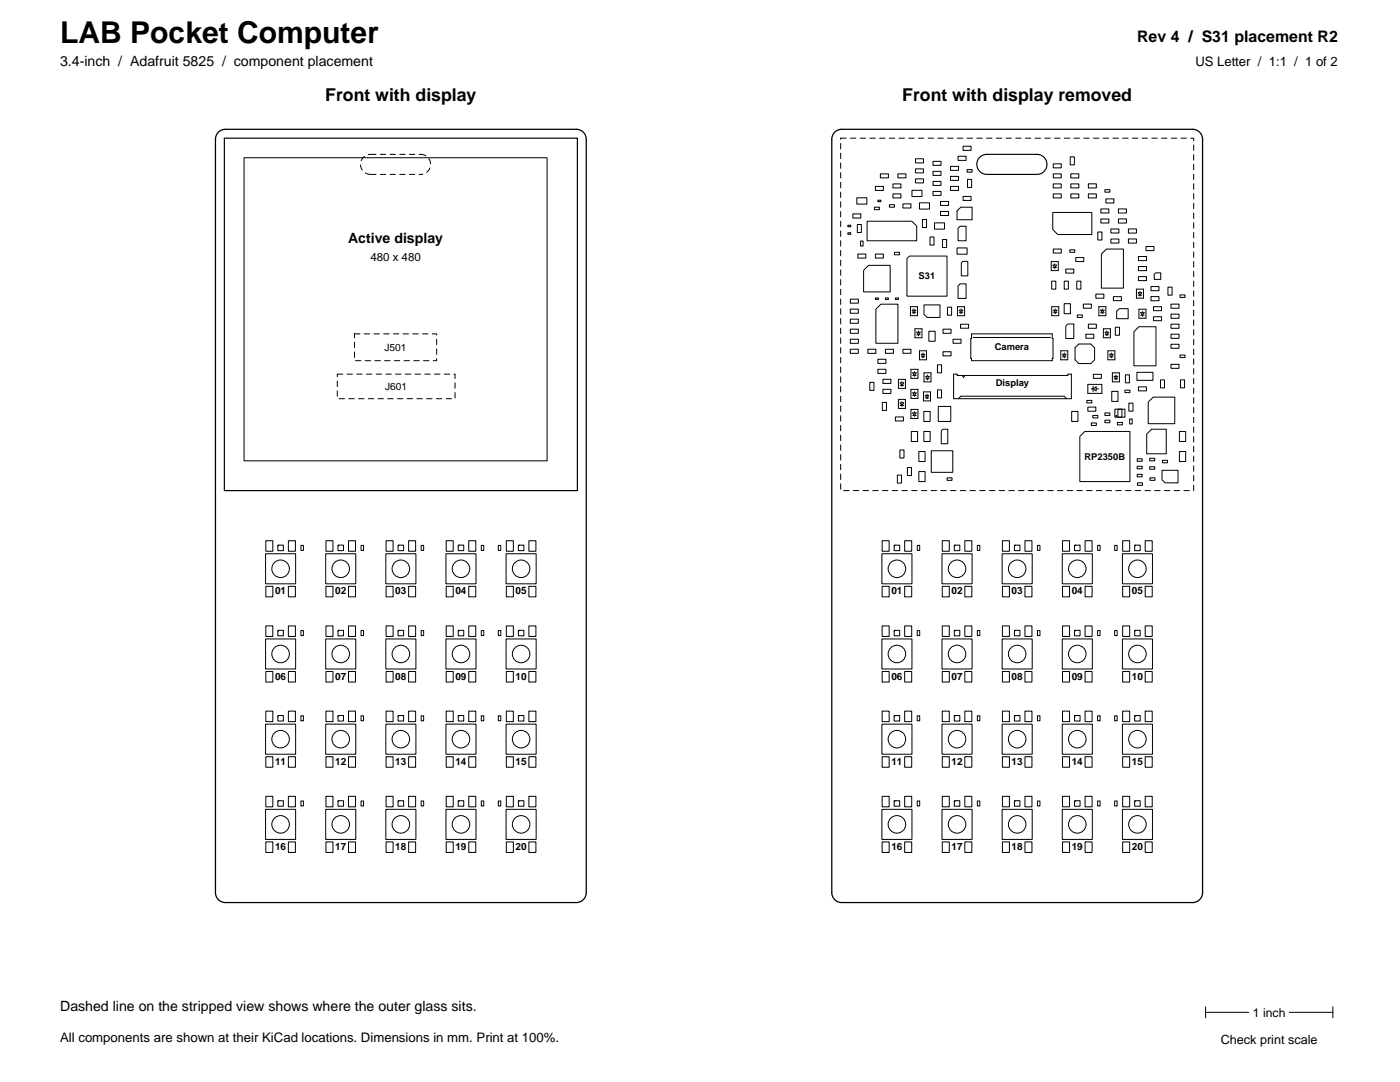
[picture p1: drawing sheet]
<svg xmlns="http://www.w3.org/2000/svg" width="279mm" height="216mm" viewBox="0 0 279 216" stroke-linecap="round" stroke-linejoin="round" font-family="sans-serif">
<g fill="none" stroke="#000" stroke-width=".2">
<path d="M48 39.5h2v1.2h-2zM51.7 37.2h1.6v.8h-1.6zM52.2 39.9h.6v.3h-.6zM52.7 34.7h1.6v.8h-1.6zM55.2 36.7h1.6v.8h-1.6zM55.2 38.7h1.6v.8h-1.6zM56.2 34.7h1.6v.8h-1.6zM59 38h2v1.2h-2zM59.7 35.7h1.6v.8h-1.6zM59.7 31.7h1.6v.8h-1.6zM59.7 33.7h1.6v.8h-1.6zM63.2 34.2h1.6v.8h-1.6z"/>
<path d="M63.2 36.2h1.6v.8h-1.6zM63.2 32.2h1.6v.8h-1.6zM63.2 38.2h1.6v.8h-1.6zM66.7 33.2h1.6v.8h-1.6zM66.7 37.2h1.6v.8h-1.6zM66.7 35.2h1.6v.8h-1.6zM68.2 31.2h1.6v.8h-1.6zM69.2 39.2h1.6v.8h-1.6zM69.2 29.2h1.6v.8h-1.6zM70 33.8h1v.5h-1zM70.1 35.8h.8v1.6h-.8zM87.2 38.7h1.6v.8h-1.6z"/>
<path d="M87.2 32.7h1.6v.8h-1.6zM87.2 34.7h1.6v.8h-1.6zM87.2 36.7h1.6v.8h-1.6zM90.6 31.3h.8v1.6h-.8zM90.7 38.7h1.6v.8h-1.6zM90.7 36.7h1.6v.8h-1.6zM90.7 34.7h1.6v.8h-1.6zM94.2 38.7h1.6v.8h-1.6zM94.2 36.7h1.6v.8h-1.6zM97.5 37.8h1v.5h-1zM97.7 39.7h1.6v.8h-1.6zM46.2 46.4h.6v.3h-.6z"/>
<path d="M46.2 44.9h.6v.3h-.6zM46.7 59.7h1.6v.8h-1.6zM47.2 42.7h1.6v.8h-1.6zM48.1 44.8h.8v1.6h-.8zM48.2 50.7h1.6v.8h-1.6zM48.8 48.1h.4v1h-.4zM50 44.1h9l.9 1v2.9h-9.9zM50.3 52.9h4.4v5.3h-5.3v-4.3zM51.5 41.3h1v.5h-1zM51.7 59.4h.6v.3h-.6zM51.7 50.7h1.6v.8h-1.6zM53.7 59.4h.6v.3h-.6z"/>
<path d="M54.5 40.8h1v.5h-1zM55.5 50.3h1v.5h-1zM55.7 59.4h.6v.3h-.6zM57.2 40.7h1.6v.8h-1.6zM58 51.6l.5-.5h7.5v8h-8zM60.5 40.5h2v1.2h-2zM61.1 43.8h.8v1.6h-.8zM62.6 47.3h.8v1.6h-.8zM63.5 44.5h2v1.2h-2zM64.7 40.2h1.6v.8h-1.6zM64.7 42.2h1.6v.8h-1.6zM65.1 47.8h.8v1.6h-.8z"/>
<path d="M68 49.5h2v1.2h-2zM68.2 45.5l.4-.4h1.2v2.9h-1.6zM68.2 57l.4-.4h1.2v2.9h-1.6zM68.8 41.3h2.2v2.5h-3v-1.7zM69.2 52.1h1v2.9h-1.3v-2.5zM86.8 52.2h1.4v1.8h-1.4zM86.9 56.1h.8v1.6h-.8zM87.1 42.4h7.8v4.4h-6.8l-1-1zM87.2 52.9h.6l-.3 .5zM87.2 53.4h.6M87.2 49.7h1.6v.8h-1.6zM87.5 52.6v.3"/>
<path d="M87.5 53.4v.2M89.4 56.1h.8v1.6h-.8zM89.7 53.7h1.6v.8h-1.6zM90.5 49.8h1v.5h-1zM91.7 51.4h1.6v.8h-1.6zM91.9 56.1h.8v1.6h-.8zM95.7 58.7h1.6v.8h-1.6zM96.1 46.3h.8v1.6h-.8zM96.7 43.7h1.6v.8h-1.6zM96.7 41.7h1.6v.8h-1.6zM97.8 49.7h3.4v7.8h-4.4v-6.8zM98.7 47.7h1.6v.8h-1.6z"/>
<path d="M98.7 45.7h1.6v.8h-1.6zM99.2 59.2h1.6v.8h-1.6zM100.2 41.7h1.6v.8h-1.6zM100.2 43.7h1.6v.8h-1.6zM102.2 45.7h1.6v.8h-1.6zM102.2 47.7h1.6v.8h-1.6zM103.8 57.7h1.4v1.8h-1.4zM104.1 58.4h.7l-.3 .5zM104.1 58.9h.7M104.2 51.2h1.6v.8h-1.6zM104.2 55.2h1.6v.8h-1.6zM104.2 53.2h1.6v.8h-1.6z"/>
<path d="M104.5 58.1v.3M104.5 58.9v.2M105.7 49.2h1.6v.8h-1.6zM106.7 59.2h1.6v.8h-1.6zM106.7 57.2h1.6v.8h-1.6zM107.6 54.4h1.1v1.3h-1.4v-1zM110.1 57.3h.8v1.6h-.8zM112.5 58.8h1v.5h-1zM46.7 65.7h1.6v.8h-1.6zM46.7 63.7h1.6v.8h-1.6zM46.7 67.7h1.6v.8h-1.6zM46.7 61.7h1.6v.8h-1.6z"/>
<path d="M46.7 69.7h1.6v.8h-1.6zM50.2 69.7h1.6v.8h-1.6zM50.6 76.3h.8v1.6h-.8zM52.2 71.7h1.6v.8h-1.6zM52.2 73.7h1.6v.8h-1.6zM52.8 60.7h3.4v7.8h-4.4v-6.8zM53.2 77.7h1.6v.8h-1.6zM53.2 75.7h1.6v.8h-1.6zM53.7 69.7h1.6v.8h-1.6zM56.3 79.7h1.4v1.8h-1.4zM56.3 75.7h1.4v1.8h-1.4zM56.7 76.4h.6l-.3 .5z"/>
<path d="M56.7 76.9h.6M57 76.1v.3M57 76.9v.2M57.2 69.7h1.6v.8h-1.6zM58.7 61.2h1.4v1.8h-1.4zM58.8 77.7h1.4v1.8h-1.4zM58.8 73.7h1.4v1.8h-1.4zM59 61.9h.8l-.4 .5zM59 62.4h.8M59.2 78.4h.6l-.3 .5zM59.2 78.9h.6M59.2 74.4h.6l-.3 .5z"/>
<path d="M59.2 74.9h.6M59.4 61.6v.3M59.4 62.4v.2M59.5 74.1v.3M59.5 74.9v.2M59.5 78.1v.3M59.5 78.9v.2M59.6 65.6h1.4v1.8h-1.4zM59.9 66.3h.8l-.4 .5zM59.9 66.8h.8M60.3 66v.3M60.3 66.8v.2"/>
<path d="M60.5 70h1.4v1.8h-1.4zM60.9 70.7h.6l-.3 .5zM60.9 71.2h.6M61.2 70.4v.3M61.2 71.2v.2M61.3 78.2h1.4v1.8h-1.4zM61.4 60.8h3.2v2.5h-2.6l-.6-.6zM61.4 74.4h1.4v1.8h-1.4zM61.6 78.9h.8l-.4 .5zM61.6 79.4h.8M61.8 75.1h.6l-.3 .5zM61.8 75.6h.6"/>
<path d="M62 78.6v.3M62 79.4v.2M62.1 74.8v.3M62.1 75.6v.2M62.4 66.1h1.2v2h-1.2zM64.1 72.8h.8v1.6h-.8zM64.1 77.8h.8v1.6h-.8zM65.2 65.7h1.6v.8h-1.6zM65.2 70.2h1.6v.8h-1.6zM66.1 61.3h.8v1.6h-.8zM67.2 67.7h1.6v.8h-1.6zM68.1 61.2h1.4v1.8h-1.4z"/>
<path d="M68.4 61.9h.7l-.3 .5zM68.4 62.4h.7M68.7 64.7h1.6v.8h-1.6zM68.8 61.6v.3M68.8 62.4v.2M86.9 61.2h1.4v1.8h-1.4zM87.2 61.9h.8l-.4 .5zM87.2 62.4h.8M87.6 61.6v.3M87.6 62.4v.2M88.7 70h1.4v1.8h-1.4zM89.1 70.7h.6l-.3 .5z"/>
<path d="M89.1 71.2h.6M89.4 60.6h1.2v2h-1.2zM89.4 70.4v.3M89.4 71.2v.2M89.7 65l.4-.4h1.2v2.9h-1.6zM92 62.8h1v.5h-1zM92.3 68.6h2.4l.7 .8v2.4l-.7 .7h-2.4l-.8-.7v-2.4zM93.2 60.7h1.6v.8h-1.6zM93.7 66.7h1.6v.8h-1.6zM93.9 79.9h1v.5h-1zM94.1 76.7h2.8v1.8h-2.8zM94.2 64.7h1.6v.8h-1.6z"/>
<path d="M94.8 77.6h.3M95.1 77v1.1M95.1 77.6l.6-.4v.8zM95.2 74.7h1.6v.8h-1.6zM95.7 77.6h.5M96.3 61.2h1.4v1.8h-1.4zM96.7 61.9h.7l-.4 .5zM96.7 62.4h.7M97 61.6v.3M97 62.4v.2M97.2 65.6h1.4v1.8h-1.4zM97.6 66.3h.6l-.3 .5z"/>
<path d="M97.6 66.8h.6M97.9 66v.3M97.9 66.8v.2M98.1 70h1.4v1.8h-1.4zM98.5 70.7h.6l-.3 .5zM98.5 71.2h.6M98.8 70.4v.3M98.8 71.2v.2M98.9 78.1h1.2v2h-1.2zM99 74.4h1.4v1.8h-1.4zM99.3 75.1h.7l-.3 .5zM99.3 75.6h.7"/>
<path d="M99.6 65.3h.8v1.6h-.8zM99.7 74.8v.3M99.7 75.6v.2M99.9 62.1l.5-.5h1.8v2h-2.3zM101.5 77.8h1v.5h-1zM101.6 74.8h.8v1.6h-.8zM103.9 74.3h3.2v1.6h-3.2zM104.2 77.2h1.6v.8h-1.6zM104.3 65.2h3.4v7.8h-4.4v-6.8zM104.3 61.7h1.4v1.8h-1.4zM104.7 62.4h.6l-.3 .5zM104.7 62.9h.6"/>
<path d="M105 62.1v.3M105 62.9v.2M107.2 61.2h1.6v.8h-1.6zM107.2 63.2h1.6v.8h-1.6zM108.6 75.8h.8v1.6h-.8zM110.7 68.7h1.6v.8h-1.6zM110.7 64.7h1.6v.8h-1.6zM110.7 72.7h1.6v.8h-1.6zM110.7 66.7h1.6v.8h-1.6zM110.7 62.7h1.6v.8h-1.6zM110.7 60.7h1.6v.8h-1.6zM112.5 70.8h1v.5h-1z"/>
<path d="M112.6 75.8h.8v1.6h-.8zM53.1 80.3h.8v1.6h-.8zM55.7 83.2h1.6v.8h-1.6zM56.1 94.8h.8v1.6h-.8zM56.6 89.8h.8v1.6h-.8zM56.7 80.4h.6l-.3 .5zM56.7 80.9h.6M57 80.1v.3M57 80.9v.2M58.1 93.3h.8v1.6h-.8zM58.8 81.7h1.4v1.8h-1.4zM58.9 86.1h1.2v2h-1.2z"/>
<path d="M59.2 82.4h.6l-.3 .5zM59.2 82.9h.6M59.5 82.1v.3M59.5 82.9v.2M60.4 94.1h1.2v2h-1.2zM60.4 90.1h1.2v2h-1.2zM61.4 82.1h1.2v2h-1.2zM61.4 86.1h1.2v2h-1.2zM62.9 89.9h4.3v4.3h-4.3zM64.3 81.1h2.5v3h-2.5zM65.2 85.6h.9v2.9h-1.2v-2.5zM66 95.3h1v.5h-1z"/>
<path d="M90.9 82.1h1.2v2h-1.2zM93.5 86.1h9v10h-10v-9zM94.1 81.2h1.6v.9h-1.6zM94.8 84.4h1v.5h-1zM95.1 82.9h1v.5h-1zM97.5 83.8h1v.5h-1zM97.5 82.4h1v.5h-1zM99.5 81.6h2v1.6h-2zM100 84.3h1v.5h-1zM100.1 81.6h.8v1.6h-.8zM102.3 80.4h.8v1.6h-.8zM102.4 83.6h.6v1h-.6z"/>
<path d="M103.9 91.5h1.1v.5h-1.1zM103.9 93h1.1v.5h-1.1zM103.9 94.6h1.1v.5h-1.1zM104 96.3h1v.5h-1zM106.1 80.2l1.1-1h4.3v5.3h-5.4zM106.4 93.1h1.1v.5h-1.1zM106.4 91.4h1.1v.5h-1.1zM106.5 95.3h1v.5h-1zM106.8 85.6h3v4.9h-4v-3.9zM108.9 93.8h3.2v2.5h-2.6l-.6-.6zM109 91.8h1v.5h-1zM112.4 90.1h1.2v2h-1.2z"/>
<path d="M112.4 86.1h1.2v2h-1.2zM53 110.5h6v6h-6zM53.1 117h1.4v2.1h-1.4zM53.1 107.9h1.4v2.1h-1.4zM55.5 108.8h1v1.1h-1zM55.7 108.8l-.2 .2M57.6 117h1.4v2.1h-1.4zM57.6 107.9h1.4v2.1h-1.4zM60.1 108.8h.5v1h-.5zM65 110.5h6v6h-6zM65.1 117h1.3v2.1h-1.3zM65.1 107.9h1.3v2.1h-1.3z"/>
<path d="M67.5 108.8h1.1v1.1h-1.1zM67.7 108.8l-.2 .2M69.5 117h1.4v2.1h-1.4zM69.5 107.9h1.4v2.1h-1.4zM72 108.8h.5v1h-.5zM77 110.5h6v6h-6zM77 117h1.5v2.1h-1.5zM77 107.9h1.5v2.1h-1.5zM79.5 108.8h1v1.1h-1zM79.7 108.8l-.2 .2M81.6 117h1.4v2.1h-1.4zM81.6 107.9h1.4v2.1h-1.4z"/>
<path d="M84.1 108.8h.5v1h-.5zM89 110.5h6v6h-6zM89.1 117h1.4v2.1h-1.4zM89.1 107.9h1.4v2.1h-1.4zM91.4 108.8h1.2v1.1h-1.2zM91.7 108.8l-.3 .2M93.5 117h1.4v2.1h-1.4zM93.5 107.9h1.4v2.1h-1.4zM96 108.8h.5v1h-.5zM99.4 108.8h.5v1h-.5zM101 110.5h6v6h-6zM101 117h1.4v2.1h-1.4z"/>
<path d="M101 107.9h1.4v2.1h-1.4zM103.5 108.8h1.1v1.1h-1.1zM103.7 108.8l-.2 .2M105.6 117h1.4v2.1h-1.4zM105.6 107.9h1.4v2.1h-1.4zM53 127.5h6v6h-6zM53.1 134h1.4v2.1h-1.4zM53.1 124.9h1.4v2.1h-1.4zM55.5 125.8h1v1.1h-1zM55.7 125.8l-.2 .2M57.6 134h1.4v2.1h-1.4zM57.6 124.9h1.4v2.1h-1.4z"/>
<path d="M60.1 125.8h.5v1h-.5zM65 127.5h6v6h-6zM65.1 134h1.3v2.1h-1.3zM65.1 124.9h1.3v2.1h-1.3zM67.5 125.8h1.1v1.1h-1.1zM67.7 125.8l-.2 .2M69.5 134h1.4v2.1h-1.4zM69.5 124.9h1.4v2.1h-1.4zM72 125.8h.5v1h-.5zM77 127.5h6v6h-6zM77 134h1.5v2.1h-1.5zM77 124.9h1.5v2.1h-1.5z"/>
<path d="M79.5 125.8h1v1.1h-1zM79.7 125.8l-.2 .2M81.6 134h1.4v2.1h-1.4zM81.6 124.9h1.4v2.1h-1.4zM84.1 125.8h.5v1h-.5zM89 127.5h6v6h-6zM89.1 134h1.4v2.1h-1.4zM89.1 124.9h1.4v2.1h-1.4zM91.4 125.8h1.2v1.1h-1.2zM91.7 125.8l-.3 .2M93.5 134h1.4v2.1h-1.4zM93.5 124.9h1.4v2.1h-1.4z"/>
<path d="M96 125.8h.5v1h-.5zM99.4 125.8h.5v1h-.5zM101 127.5h6v6h-6zM101 134h1.4v2.1h-1.4zM101 124.9h1.4v2.1h-1.4zM103.5 125.8h1.1v1.1h-1.1zM103.7 125.8l-.2 .2M105.6 134h1.4v2.1h-1.4zM105.6 124.9h1.4v2.1h-1.4zM53 144.5h6v6h-6zM53.1 158.9h1.4v2.1h-1.4zM53.1 151h1.4v2.1h-1.4z"/>
<path d="M53.1 141.9h1.4v2.1h-1.4zM55.5 159.8h1v1.1h-1zM55.5 142.8h1v1.1h-1zM55.7 159.8l-.2 .2M55.7 142.8l-.2 .2M57.6 158.9h1.4v2.1h-1.4zM57.6 151h1.4v2.1h-1.4zM57.6 141.9h1.4v2.1h-1.4zM60.1 159.8h.5v1h-.5zM60.1 142.8h.5v1h-.5zM65 144.5h6v6h-6zM65.1 151h1.3v2.1h-1.3z"/>
<path d="M65.1 141.9h1.3v2.1h-1.3zM65.1 158.9h1.3v2.1h-1.3zM67.5 142.8h1.1v1.1h-1.1zM67.5 159.8h1.1v1.1h-1.1zM67.7 142.8l-.2 .2M67.7 159.8l-.2 .2M69.5 151h1.4v2.1h-1.4zM69.5 141.9h1.4v2.1h-1.4zM69.5 158.9h1.4v2.1h-1.4zM72 159.8h.5v1h-.5zM72 142.8h.5v1h-.5zM77 144.5h6v6h-6z"/>
<path d="M77 158.9h1.5v2.1h-1.5zM77 151h1.5v2.1h-1.5zM77 141.9h1.5v2.1h-1.5zM79.5 142.8h1v1.1h-1zM79.5 159.8h1v1.1h-1zM79.7 142.8l-.2 .2M79.7 159.8l-.2 .2M81.6 158.9h1.4v2.1h-1.4zM81.6 151h1.4v2.1h-1.4zM81.6 141.9h1.4v2.1h-1.4zM84.1 159.8h.5v1h-.5zM84.1 142.8h.5v1h-.5z"/>
<path d="M89 144.5h6v6h-6zM89.1 158.9h1.4v2.1h-1.4zM89.1 151h1.4v2.1h-1.4zM89.1 141.9h1.4v2.1h-1.4zM91.4 159.8h1.2v1.1h-1.2zM91.4 142.8h1.2v1.1h-1.2zM91.7 159.8l-.3 .2M91.7 142.8l-.3 .2M93.5 158.9h1.4v2.1h-1.4zM93.5 151h1.4v2.1h-1.4zM93.5 141.9h1.4v2.1h-1.4zM96 142.8h.5v1h-.5z"/>
<path d="M96 159.8h.5v1h-.5zM99.4 142.8h.5v1h-.5zM99.4 159.8h.5v1h-.5zM101 144.5h6v6h-6zM101 151h1.4v2.1h-1.4zM101 141.9h1.4v2.1h-1.4zM101 158.9h1.4v2.1h-1.4zM103.5 142.8h1.1v1.1h-1.1zM103.5 159.8h1.1v1.1h-1.1zM103.7 142.8l-.2 .2M103.7 159.8l-.2 .2M105.6 151h1.4v2.1h-1.4z"/>
<path d="M105.6 141.9h1.4v2.1h-1.4zM105.6 158.9h1.4v2.1h-1.4zM53 161.5h6v6h-6zM53.1 168h1.4v2.1h-1.4zM57.6 168h1.4v2.1h-1.4zM65 161.5h6v6h-6zM65.1 168h1.3v2.1h-1.3zM69.5 168h1.4v2.1h-1.4zM77 161.5h6v6h-6zM77 168h1.5v2.1h-1.5zM81.6 168h1.4v2.1h-1.4zM89 161.5h6v6h-6z"/>
<path d="M89.1 168h1.4v2.1h-1.4zM93.5 168h1.4v2.1h-1.4zM101 161.5h6v6h-6zM101 168h1.4v2.1h-1.4zM105.6 168h1.4v2.1h-1.4z"/>
<circle cx="99.8" cy="83" r=".1"/>
<circle cx="56" cy="113.5" r="1.75"/>
<circle cx="68" cy="113.5" r="1.75"/>
<circle cx="80" cy="113.5" r="1.75"/>
<circle cx="92" cy="113.5" r="1.75"/>
<circle cx="104" cy="113.5" r="1.75"/>
<circle cx="56" cy="130.5" r="1.75"/>
<circle cx="68" cy="130.5" r="1.75"/>
<circle cx="80" cy="130.5" r="1.75"/>
<circle cx="92" cy="130.5" r="1.75"/>
<circle cx="104" cy="130.5" r="1.75"/>
<circle cx="56" cy="147.5" r="1.75"/>
<circle cx="68" cy="147.5" r="1.75"/>
<circle cx="80" cy="147.5" r="1.75"/>
<circle cx="92" cy="147.5" r="1.75"/>
<circle cx="104" cy="147.5" r="1.75"/>
<circle cx="56" cy="164.5" r="1.75"/>
<circle cx="68" cy="164.5" r="1.75"/>
<circle cx="80" cy="164.5" r="1.75"/>
<circle cx="92" cy="164.5" r="1.75"/>
<circle cx="104" cy="164.5" r="1.75"/>
</g>
<path d="M44.8 27.6h70.4v70.3h-70.4z" fill-rule="evenodd" fill="#fff" stroke="#000" stroke-width=".24"/>
<g fill="none" stroke="#000" stroke-width=".2">
<path d="M48.7 31.5h60.5v60.5h-60.5zM171 39.5h2v1.2h-2zM174.7 37.2h1.6v.8h-1.6zM175.2 39.9h.6v.3h-.6zM175.7 34.7h1.6v.8h-1.6zM178.2 36.7h1.6v.8h-1.6zM178.2 38.7h1.6v.8h-1.6zM179.2 34.7h1.6v.8h-1.6zM182 38h2v1.2h-2zM182.7 35.7h1.6v.8h-1.6zM182.7 31.7h1.6v.8h-1.6zM182.7 33.7h1.6v.8h-1.6z"/>
<path d="M186.2 34.2h1.6v.8h-1.6zM186.2 36.2h1.6v.8h-1.6zM186.2 32.2h1.6v.8h-1.6zM186.2 38.2h1.6v.8h-1.6zM189.7 33.2h1.6v.8h-1.6zM189.7 37.2h1.6v.8h-1.6zM189.7 35.2h1.6v.8h-1.6zM191.2 31.2h1.6v.8h-1.6zM192.2 39.2h1.6v.8h-1.6zM192.2 29.2h1.6v.8h-1.6zM193 33.8h1v.5h-1zM193.1 35.8h.8v1.6h-.8z"/>
<path d="M210.2 38.7h1.6v.8h-1.6zM210.2 32.7h1.6v.8h-1.6zM210.2 34.7h1.6v.8h-1.6zM210.2 36.7h1.6v.8h-1.6zM213.6 31.3h.8v1.6h-.8zM213.7 38.7h1.6v.8h-1.6zM213.7 36.7h1.6v.8h-1.6zM213.7 34.7h1.6v.8h-1.6zM217.2 38.7h1.6v.8h-1.6zM217.2 36.7h1.6v.8h-1.6zM220.5 37.8h1v.5h-1zM220.7 39.7h1.6v.8h-1.6z"/>
<path d="M169.2 46.4h.6v.3h-.6zM169.2 44.9h.6v.3h-.6zM169.7 59.7h1.6v.8h-1.6zM170.2 42.7h1.6v.8h-1.6zM171.1 44.8h.8v1.6h-.8zM171.2 50.7h1.6v.8h-1.6zM171.8 48.1h.4v1h-.4zM173 44.1h9l.9 1v2.9h-9.9zM173.3 52.9h4.3v5.3h-5.2v-4.3zM174.5 41.3h1v.5h-1zM174.7 59.4h.6v.3h-.6zM174.7 50.7h1.6v.8h-1.6z"/>
<path d="M176.7 59.4h.6v.3h-.6zM177.5 40.8h1v.5h-1zM178.5 50.3h1v.5h-1zM178.7 59.4h.6v.3h-.6zM180.2 40.7h1.6v.8h-1.6zM181 51.6l.5-.5h7.5v8h-8zM183.5 40.5h2v1.2h-2zM184.1 43.8h.8v1.6h-.8zM185.6 47.3h.8v1.6h-.8zM186.5 44.5h2v1.2h-2zM187.7 40.2h1.6v.8h-1.6zM187.7 42.2h1.6v.8h-1.6z"/>
<path d="M188.1 47.8h.8v1.6h-.8zM191 49.5h2v1.2h-2zM191.6 45.1h1.2v2.9h-1.6v-2.5zM191.6 56.6h1.2v2.9h-1.6v-2.5zM191.7 41.3h2.3v2.5h-3v-1.7zM192.2 52.1h.9v2.9h-1.2v-2.5zM209.8 52.2h1.4v1.8h-1.4zM209.9 56.1h.8v1.6h-.8zM210.1 42.4h7.8v4.4h-6.8l-1-1zM210.2 52.9h.6l-.3 .5zM210.2 53.4h.6M210.2 49.7h1.6v.8h-1.6z"/>
<path d="M210.5 52.6v.3M210.5 53.4v.2M212.4 56.1h.8v1.6h-.8zM212.7 53.7h1.6v.8h-1.6zM213.5 49.8h1v.5h-1zM214.7 51.4h1.6v.8h-1.6zM214.9 56.1h.8v1.6h-.8zM218.7 58.7h1.6v.8h-1.6zM219.1 46.3h.8v1.6h-.8zM219.7 43.7h1.6v.8h-1.6zM219.7 41.7h1.6v.8h-1.6zM220.8 49.7h3.4v7.8h-4.4v-6.8z"/>
<path d="M221.7 47.7h1.6v.8h-1.6zM221.7 45.7h1.6v.8h-1.6zM222.2 59.2h1.6v.8h-1.6zM223.2 41.7h1.6v.8h-1.6zM223.2 43.7h1.6v.8h-1.6zM225.2 45.7h1.6v.8h-1.6zM225.2 47.7h1.6v.8h-1.6zM226.8 57.7h1.4v1.8h-1.4zM227.2 58.4h.7l-.4 .5zM227.2 58.9h.7M227.2 51.2h1.6v.8h-1.6zM227.2 55.2h1.6v.8h-1.6z"/>
<path d="M227.2 53.2h1.6v.8h-1.6zM227.5 58.1v.3M227.5 58.9v.2M228.7 49.2h1.6v.8h-1.6zM229.7 59.2h1.6v.8h-1.6zM229.7 57.2h1.6v.8h-1.6zM230.6 54.4h1.1v1.3h-1.4v-1zM233.1 57.3h.8v1.6h-.8zM235.5 58.8h1v.5h-1zM169.7 65.7h1.6v.8h-1.6zM169.7 63.7h1.6v.8h-1.6zM169.7 67.7h1.6v.8h-1.6z"/>
<path d="M169.7 61.7h1.6v.8h-1.6zM169.7 69.7h1.6v.8h-1.6zM173.2 69.7h1.6v.8h-1.6zM173.6 76.3h.8v1.6h-.8zM175.2 71.7h1.6v.8h-1.6zM175.2 73.7h1.6v.8h-1.6zM175.8 60.7h3.4v7.8h-4.4v-6.8zM176.2 77.7h1.6v.8h-1.6zM176.2 75.7h1.6v.8h-1.6zM176.7 69.7h1.6v.8h-1.6zM179.3 79.7h1.4v1.8h-1.4zM179.3 75.7h1.4v1.8h-1.4z"/>
<path d="M179.7 76.4h.6l-.3 .5zM179.7 76.9h.6M180 76.1v.3M180 76.9v.2M180.2 69.7h1.6v.8h-1.6zM181.7 61.2h1.4v1.8h-1.4zM181.8 77.7h1.4v1.8h-1.4zM181.8 73.7h1.4v1.8h-1.4zM182 61.9h.7l-.3 .5zM182 62.4h.7M182.1 78.4h.8l-.4 .5zM182.1 78.9h.8"/>
<path d="M182.1 74.4h.8l-.4 .5zM182.1 74.9h.8M182.4 61.6v.3M182.4 62.4v.2M182.5 74.1v.3M182.5 74.9v.2M182.5 78.1v.3M182.5 78.9v.2M182.6 65.6h1.4v1.8h-1.4zM182.9 66.3h.8l-.4 .5zM182.9 66.8h.8M183.3 66v.3"/>
<path d="M183.3 66.8v.2M183.5 70h1.4v1.8h-1.4zM183.8 70.7h.8l-.4 .5zM183.8 71.2h.8M184.2 70.4v.3M184.2 71.2v.2M184.3 78.2h1.4v1.8h-1.4zM184.4 60.8h3.2v2.5h-2.6l-.6-.6zM184.4 74.4h1.4v1.8h-1.4zM184.6 78.9h.8l-.4 .5zM184.6 79.4h.8M184.8 75.1h.6l-.3 .5z"/>
<path d="M184.8 75.6h.6M185 78.6v.3M185 79.4v.2M185.1 74.8v.3M185.1 75.6v.2M185.4 66.1h1.2v2h-1.2zM187.1 72.8h.8v1.6h-.8zM187.1 77.8h.8v1.6h-.8zM188.2 65.7h1.6v.8h-1.6zM188.2 70.2h1.6v.8h-1.6zM189.1 61.3h.8v1.6h-.8zM190.2 67.7h1.6v.8h-1.6z"/>
<path d="M190.3 74.7h.7v.2h22.1v-.2h.7v4.9h-23.5zM191.1 61.2h1.4v1.8h-1.4zM191.3 79.6l.5-.5h20.6l.5 .5M191.4 61.9h.8l-.4 .5zM191.4 62.4h.8M191.7 64.7h1.6v.8h-1.6zM191.8 61.6v.3M191.8 62.4v.2M192.6 74.9l-.3 .4-.2-.4M193.9 66.6h16.1v.9h.1v4h-.1v.5h-16.1v-.5h-.2v-4h.2zM194.2 67.3h15.4M209.9 61.2h1.4v1.8h-1.4z"/>
<path d="M210.3 61.9h.7l-.4 .5zM210.3 62.4h.7M210.6 61.6v.3M210.6 62.4v.2M211.7 70h1.4v1.8h-1.4zM212 70.7h.8l-.4 .5zM212 71.2h.8M212.4 60.6h1.2v2h-1.2zM212.4 70.4v.3M212.4 71.2v.2M212.7 65l.4-.4h1.2v2.9h-1.6zM215 62.8h1v.5h-1z"/>
<path d="M215.3 68.6h2.4l.7 .8v2.4l-.7 .7h-2.4l-.8-.7v-2.4zM216.2 60.7h1.6v.8h-1.6zM216.7 66.7h1.6v.8h-1.6zM216.9 79.9h1v.5h-1zM217.1 76.7h2.8v1.8h-2.8zM217.2 64.7h1.6v.8h-1.6zM217.7 77.6h.5M218.2 77v1.1M218.2 77.6l.5-.4v.8zM218.2 74.7h1.6v.8h-1.6zM218.7 77.6h.6M219.3 61.2h1.4v1.8h-1.4z"/>
<path d="M219.6 61.9h.8l-.4 .5zM219.6 62.4h.8M220 61.6v.3M220 62.4v.2M220.2 65.6h1.4v1.8h-1.4zM220.5 66.3h.8l-.4 .5zM220.5 66.8h.8M220.9 66v.3M220.9 66.8v.2M221.1 70h1.4v1.8h-1.4zM221.5 70.7h.6l-.3 .5zM221.5 71.2h.6"/>
<path d="M221.8 70.4v.3M221.8 71.2v.2M221.9 78.1h1.2v2h-1.2zM222 74.4h1.4v1.8h-1.4zM222.4 75.1h.6l-.3 .5zM222.4 75.6h.6M222.6 65.3h.8v1.6h-.8zM222.7 74.8v.3M222.7 75.6v.2M223.3 61.6h1.9v2h-2.3v-1.5zM224.5 77.8h1v.5h-1zM224.6 74.8h.8v1.6h-.8z"/>
<path d="M226.9 74.3h3.2v1.6h-3.2zM227.2 77.2h1.6v.8h-1.6zM227.3 65.2h3.4v7.8h-4.4v-6.8zM227.3 61.7h1.4v1.8h-1.4zM227.7 62.4h.6l-.3 .5zM227.7 62.9h.6M228 62.1v.3M228 62.9v.2M230.1 79.2h4.4v5.3h-5.3v-4.3zM230.2 61.2h1.6v.8h-1.6zM230.2 63.2h1.6v.8h-1.6zM231.6 75.8h.8v1.6h-.8z"/>
<path d="M233.7 68.7h1.6v.8h-1.6zM233.7 64.7h1.6v.8h-1.6zM233.7 72.7h1.6v.8h-1.6zM233.7 66.7h1.6v.8h-1.6zM233.7 62.7h1.6v.8h-1.6zM233.7 60.7h1.6v.8h-1.6zM235.5 70.8h1v.5h-1zM235.6 75.8h.8v1.6h-.8zM176.1 80.3h.8v1.6h-.8zM178.7 83.2h1.6v.8h-1.6zM179.1 94.8h.8v1.6h-.8zM179.6 89.8h.8v1.6h-.8z"/>
<path d="M179.7 80.4h.6l-.3 .5zM179.7 80.9h.6M180 80.1v.3M180 80.9v.2M181.1 93.3h.8v1.6h-.8zM181.8 81.7h1.4v1.8h-1.4zM181.9 86.1h1.2v2h-1.2zM182.1 82.4h.8l-.4 .5zM182.1 82.9h.8M182.5 82.1v.3M182.5 82.9v.2M183.4 94.1h1.2v2h-1.2z"/>
<path d="M183.4 90.1h1.2v2h-1.2zM184.4 82.1h1.2v2h-1.2zM184.4 86.1h1.2v2h-1.2zM185.9 89.9h4.2v4.3h-4.2zM187.3 81.1h2.5v3h-2.5zM188.2 85.6h.9v2.9h-1.2v-2.5zM189 95.3h1v.5h-1zM213.9 82.1h1.2v2h-1.2zM216.5 86.1h9v10h-10v-9zM217.1 81.2h1.6v.9h-1.6zM217.8 84.4h1v.5h-1zM218.1 82.9h1v.5h-1z"/>
<path d="M220.5 83.8h1v.5h-1zM220.5 82.4h1v.5h-1zM222.5 81.6h2v1.6h-2zM223 84.3h1v.5h-1zM223.1 81.6h.8v1.6h-.8zM225.3 80.4h.8v1.6h-.8zM225.5 83.6h.5v1h-.5zM226.9 91.5h1v.5h-1zM226.9 93h1v.5h-1zM226.9 94.6h1v.5h-1zM227 96.3h1v.5h-1zM229.4 93.1h1v.5h-1z"/>
<path d="M229.4 91.4h1v.5h-1zM229.5 95.3h1v.5h-1zM229.8 85.6h3v4.9h-3.9v-3.9zM231.9 93.8h3.2v2.5h-2.6l-.6-.6zM232 91.8h1v.5h-1zM235.4 90.1h1.2v2h-1.2zM235.4 86.1h1.2v2h-1.2zM176 110.5h6v6h-6zM176.1 117h1.4v2.1h-1.4zM176.1 107.9h1.4v2.1h-1.4zM178.4 108.8h1.1v1.1h-1.1zM178.7 108.8l-.3 .2"/>
<path d="M180.6 117h1.4v2.1h-1.4zM180.6 107.9h1.4v2.1h-1.4zM183.1 108.8h.4v1h-.4zM188 110.5h6v6h-6zM188 117h1.4v2.1h-1.4zM188 107.9h1.4v2.1h-1.4zM190.5 108.8h1.1v1.1h-1.1zM190.7 108.8l-.2 .2M192.5 117h1.4v2.1h-1.4zM192.5 107.9h1.4v2.1h-1.4zM195 108.8h.6v1h-.6zM200 110.5h6v6h-6z"/>
<path d="M200.1 117h1.4v2.1h-1.4zM200.1 107.9h1.4v2.1h-1.4zM202.5 108.8h1.1v1.1h-1.1zM202.7 108.8l-.2 .2M204.6 117h1.4v2.1h-1.4zM204.6 107.9h1.4v2.1h-1.4zM207.1 108.8h.4v1h-.4zM212 110.5h6v6h-6zM212 117h1.4v2.1h-1.4zM212 107.9h1.4v2.1h-1.4zM214.5 108.8h1v1.1h-1zM214.7 108.8l-.2 .2"/>
<path d="M216.6 117h1.3v2.1h-1.3zM216.6 107.9h1.3v2.1h-1.3zM219 108.8h.6v1h-.6zM222.4 108.8h.6v1h-.6zM224 110.5h6v6h-6zM224.1 117h1.4v2.1h-1.4zM224.1 107.9h1.4v2.1h-1.4zM226.5 108.8h1v1.1h-1zM226.7 108.8l-.2 .2M228.6 117h1.4v2.1h-1.4zM228.6 107.9h1.4v2.1h-1.4zM176 127.5h6v6h-6z"/>
<path d="M176.1 134h1.4v2.1h-1.4zM176.1 124.9h1.4v2.1h-1.4zM178.4 125.8h1.1v1.1h-1.1zM178.7 125.8l-.3 .2M180.6 134h1.4v2.1h-1.4zM180.6 124.9h1.4v2.1h-1.4zM183.1 125.8h.4v1h-.4zM188 127.5h6v6h-6zM188 134h1.4v2.1h-1.4zM188 124.9h1.4v2.1h-1.4zM190.5 125.8h1.1v1.1h-1.1zM190.7 125.8l-.2 .2"/>
<path d="M192.5 134h1.4v2.1h-1.4zM192.5 124.9h1.4v2.1h-1.4zM195 125.8h.6v1h-.6zM200 127.5h6v6h-6zM200.1 134h1.4v2.1h-1.4zM200.1 124.9h1.4v2.1h-1.4zM202.5 125.8h1.1v1.1h-1.1zM202.7 125.8l-.2 .2M204.6 134h1.4v2.1h-1.4zM204.6 124.9h1.4v2.1h-1.4zM207.1 125.8h.4v1h-.4zM212 127.5h6v6h-6z"/>
<path d="M212 134h1.4v2.1h-1.4zM212 124.9h1.4v2.1h-1.4zM214.5 125.8h1v1.1h-1zM214.7 125.8l-.2 .2M216.6 134h1.3v2.1h-1.3zM216.6 124.9h1.3v2.1h-1.3zM219 125.8h.6v1h-.6zM222.4 125.8h.6v1h-.6zM224 127.5h6v6h-6zM224.1 134h1.4v2.1h-1.4zM224.1 124.9h1.4v2.1h-1.4zM226.5 125.8h1v1.1h-1z"/>
<path d="M226.7 125.8l-.2 .2M228.6 134h1.4v2.1h-1.4zM228.6 124.9h1.4v2.1h-1.4zM176 144.5h6v6h-6zM176.1 158.9h1.4v2.1h-1.4zM176.1 151h1.4v2.1h-1.4zM176.1 141.9h1.4v2.1h-1.4zM178.4 159.8h1.1v1.1h-1.1zM178.4 142.8h1.1v1.1h-1.1zM178.7 159.8l-.3 .2M178.7 142.8l-.3 .2M180.6 158.9h1.4v2.1h-1.4z"/>
<path d="M180.6 151h1.4v2.1h-1.4zM180.6 141.9h1.4v2.1h-1.4zM183.1 159.8h.4v1h-.4zM183.1 142.8h.4v1h-.4zM188 144.5h6v6h-6zM188 151h1.4v2.1h-1.4zM188 141.9h1.4v2.1h-1.4zM188 158.9h1.4v2.1h-1.4zM190.5 142.8h1.1v1.1h-1.1zM190.5 159.8h1.1v1.1h-1.1zM190.7 142.8l-.2 .2M190.7 159.8l-.2 .2"/>
<path d="M192.5 151h1.4v2.1h-1.4zM192.5 141.9h1.4v2.1h-1.4zM192.5 158.9h1.4v2.1h-1.4zM195 159.8h.6v1h-.6zM195 142.8h.6v1h-.6zM200 144.5h6v6h-6zM200.1 158.9h1.4v2.1h-1.4zM200.1 151h1.4v2.1h-1.4zM200.1 141.9h1.4v2.1h-1.4zM202.5 142.8h1.1v1.1h-1.1zM202.5 159.8h1.1v1.1h-1.1zM202.7 142.8l-.2 .2"/>
<path d="M202.7 159.8l-.2 .2M204.6 158.9h1.4v2.1h-1.4zM204.6 151h1.4v2.1h-1.4zM204.6 141.9h1.4v2.1h-1.4zM207.1 159.8h.4v1h-.4zM207.1 142.8h.4v1h-.4zM212 144.5h6v6h-6zM212 158.9h1.4v2.1h-1.4zM212 151h1.4v2.1h-1.4zM212 141.9h1.4v2.1h-1.4zM214.5 159.8h1v1.1h-1zM214.5 142.8h1v1.1h-1z"/>
<path d="M214.7 159.8l-.2 .2M214.7 142.8l-.2 .2M216.6 158.9h1.3v2.1h-1.3zM216.6 151h1.3v2.1h-1.3zM216.6 141.9h1.3v2.1h-1.3zM219 142.8h.6v1h-.6zM219 159.8h.6v1h-.6zM222.4 142.8h.6v1h-.6zM222.4 159.8h.6v1h-.6zM224 144.5h6v6h-6zM224.1 151h1.4v2.1h-1.4zM224.1 141.9h1.4v2.1h-1.4z"/>
<path d="M224.1 158.9h1.4v2.1h-1.4zM226.5 142.8h1v1.1h-1zM226.5 159.8h1v1.1h-1zM226.7 142.8l-.2 .2M226.7 159.8l-.2 .2M228.6 151h1.4v2.1h-1.4zM228.6 141.9h1.4v2.1h-1.4zM228.6 158.9h1.4v2.1h-1.4zM176 161.5h6v6h-6zM176.1 168h1.4v2.1h-1.4zM180.6 168h1.4v2.1h-1.4zM188 161.5h6v6h-6z"/>
<path d="M188 168h1.4v2.1h-1.4zM192.5 168h1.4v2.1h-1.4zM200 161.5h6v6h-6zM200.1 168h1.4v2.1h-1.4zM204.6 168h1.4v2.1h-1.4zM212 161.5h6v6h-6zM212 168h1.4v2.1h-1.4zM216.6 168h1.3v2.1h-1.3zM224 161.5h6v6h-6zM224.1 168h1.4v2.1h-1.4zM228.6 168h1.4v2.1h-1.4z"/>
<circle cx="222.8" cy="83" r=".1"/>
<circle cx="179" cy="113.5" r="1.75"/>
<circle cx="191" cy="113.5" r="1.75"/>
<circle cx="203" cy="113.5" r="1.75"/>
<circle cx="215" cy="113.5" r="1.75"/>
<circle cx="227" cy="113.5" r="1.75"/>
<circle cx="179" cy="130.5" r="1.75"/>
<circle cx="191" cy="130.5" r="1.75"/>
<circle cx="203" cy="130.5" r="1.75"/>
<circle cx="215" cy="130.5" r="1.75"/>
<circle cx="227" cy="130.5" r="1.75"/>
<circle cx="179" cy="147.5" r="1.75"/>
<circle cx="191" cy="147.5" r="1.75"/>
<circle cx="203" cy="147.5" r="1.75"/>
<circle cx="215" cy="147.5" r="1.75"/>
<circle cx="227" cy="147.5" r="1.75"/>
<circle cx="179" cy="164.5" r="1.75"/>
<circle cx="191" cy="164.5" r="1.75"/>
<circle cx="203" cy="164.5" r="1.75"/>
<circle cx="215" cy="164.5" r="1.75"/>
<circle cx="227" cy="164.5" r="1.75"/>
</g>
<path d="M73.9 30.8h10M73.9 34.8a2 2 0 0 1-2-2 2 2 0 0 1 2-2M73.9 34.8h10M83.9 30.8a2 2 0 0 1 2 2 2 2 0 0 1-2 2M167.8 27.6h70.4v70.3h-70.4zM67.3 74.7h23.5v4.9h-23.5zM70.7 66.6h16.4v5.4h-16.4z" fill="none" stroke="#000" stroke-width=".2" stroke-dasharray="1.1 .8"/>
<path d="M43.6 26.4l.6-.4 .8-.2h70a2 2 0 0 1 2 2v150.3a2 2 0 0 1-2 2h-70a2 2 0 0 1-2-2v-150.3l.2-.8z" fill="none" stroke="#000" stroke-width=".25"/>
<g fill="#fff">
<path d="M182.6 53.8h4.8v2.6h-4.8z" fill-rule="evenodd"/>
<path d="M215.7 89.8h9.6v2.6h-9.6z" fill-rule="evenodd"/>
<path d="M197.8 67.9h8.3v2.6h-8.3z" fill-rule="evenodd"/>
<path d="M198 75h8.1v2.6h-8.1z" fill-rule="evenodd"/>
</g>
<path d="M195.5 31.4l.7-.4 .7-.2h10a2 2 0 0 1 2 2 2 2 0 0 1-2 2h-10a2 2 0 0 1-1.8-1.2 2 2 0 0 1 .4-2.2z" fill="none" stroke="#000" stroke-width=".23"/>
<path d="M166.6 26.4l.6-.4 .8-.2h70a2 2 0 0 1 2 2v150.3a2 2 0 0 1-2 2h-70a2 2 0 0 1-2-2v-150.3l.2-.8z" fill="none" stroke="#000" stroke-width=".25"/>
<path d="M240.6 200.9v2.2M240.6 202h25.4M266 200.9v2.2" fill="none" stroke="#000" stroke-width=".2"/>
<path d="M249.3 200.3h8v3.2h-8z" fill-rule="evenodd" fill="#fff"/>
<text font-size="6" x="12" y="8.5">LAB Pocket Computer</text>
<g font-size="3.5">
<text x="64.9" y="20.1">Front with display</text>
<text x="180.1" y="20.1">Front with display removed</text>
</g>
<text font-size="3.2" x="226.9" y="8.3">Rev 4 / S31 placement R2</text>
<g font-size="2.8">
<text x="12" y="13.1">3.4-inch / Adafruit 5825 / component placement</text>
<text x="69.5" y="48.4">Active display</text>
<text x="12" y="201.8">Dashed line on the stripped view shows where the outer glass sits.</text>
</g>
<g font-size="2.6">
<text x="238.6" y="13.2">US Letter / 1:1 / 1 of 2</text>
<text x="12" y="208">All components are shown at their KiCad locations. Dimensions in mm. Print at 100%.</text>
</g>
<text font-size="2.5" x="243.6" y="208.2">Check print scale</text>
<text font-size="2.4" x="250.1" y="202.8">1 inch</text>
<text font-size="2.3" x="73.9" y="52.2">480 x 480</text>
<g font-size="2">
<text x="76.7" y="70">J501</text>
<text x="76.9" y="77.8">J601</text>
<text x="54.9" y="118.6">01</text>
<text x="66.9" y="118.6">02</text>
<text x="78.9" y="118.6">03</text>
<text x="90.9" y="118.6">04</text>
<text x="102.9" y="118.6">05</text>
<text x="177.9" y="118.6">01</text>
<text x="189.9" y="118.6">02</text>
<text x="201.9" y="118.6">03</text>
<text x="213.9" y="118.6">04</text>
<text x="225.9" y="118.6">05</text>
<text x="54.9" y="135.6">06</text>
<text x="66.9" y="135.6">07</text>
<text x="78.9" y="135.6">08</text>
<text x="90.9" y="135.6">09</text>
<text x="102.9" y="135.6">10</text>
<text x="177.9" y="135.6">06</text>
<text x="189.9" y="135.6">07</text>
<text x="201.9" y="135.6">08</text>
<text x="213.9" y="135.6">09</text>
<text x="225.9" y="135.6">10</text>
<text x="54.9" y="152.6">11</text>
<text x="66.9" y="152.6">12</text>
<text x="78.9" y="152.6">13</text>
<text x="90.9" y="152.6">14</text>
<text x="102.9" y="152.6">15</text>
<text x="177.9" y="152.6">11</text>
<text x="189.9" y="152.6">12</text>
<text x="201.9" y="152.6">13</text>
<text x="213.9" y="152.6">14</text>
<text x="225.9" y="152.6">15</text>
<text x="54.9" y="169.6">16</text>
<text x="66.9" y="169.6">17</text>
<text x="78.9" y="169.6">18</text>
<text x="90.9" y="169.6">19</text>
<text x="102.9" y="169.6">20</text>
<text x="177.9" y="169.6">16</text>
<text x="189.9" y="169.6">17</text>
<text x="201.9" y="169.6">18</text>
<text x="213.9" y="169.6">19</text>
<text x="225.9" y="169.6">20</text>
</g>
<g font-size="1.9">
<text x="183.3" y="55.7">S31</text>
<text x="198.5" y="69.9">Camera</text>
<text x="198.7" y="77">Display</text>
<text x="216.4" y="91.7">RP2350B</text>
</g>
</svg>
